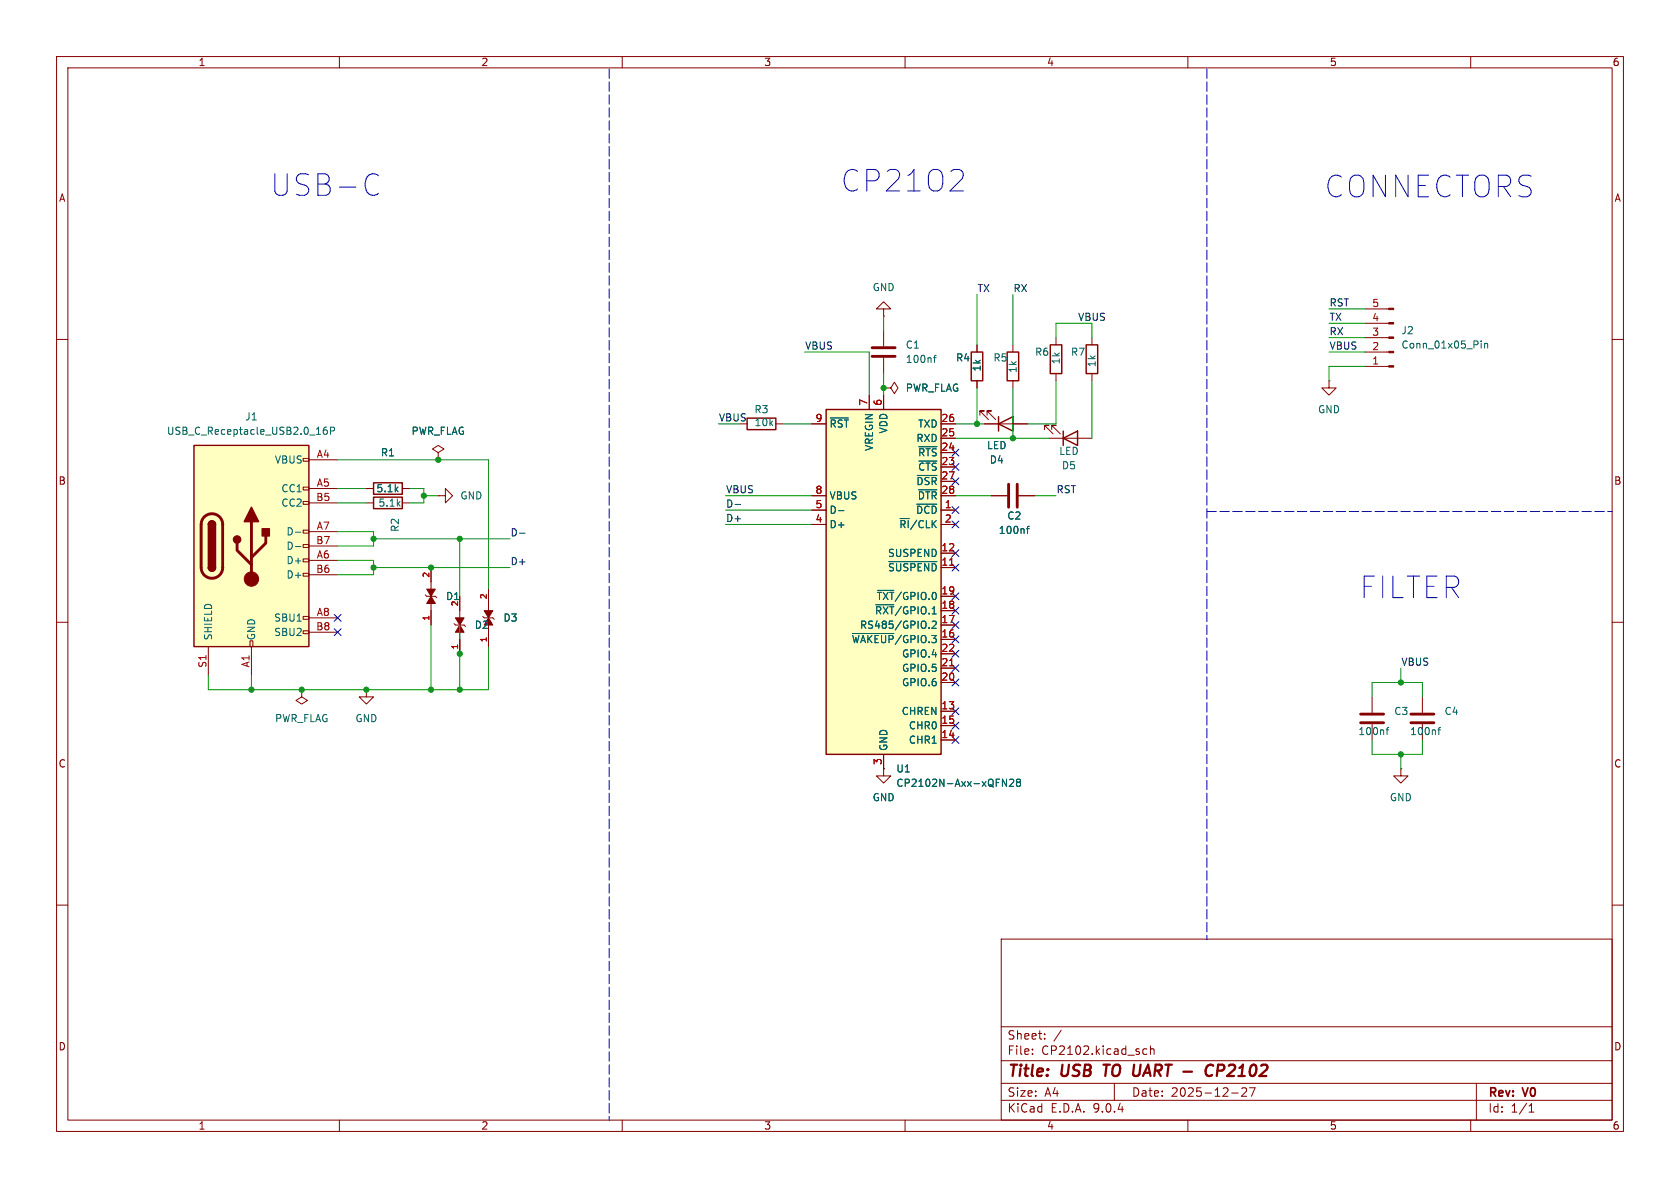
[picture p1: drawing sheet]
<svg xmlns="http://www.w3.org/2000/svg" width="297mm" height="210mm" viewBox="0 0 297 210" stroke-linecap="round" stroke-linejoin="round" font-family="sans-serif">
<g fill="none" stroke="#840000" stroke-width=".18">
<path d="M10 10h277v190h-277zM12 12h273v186h-273zM60 10v2M110 10v2M160 10v2M210 10v2M260 10v2M186.7 59.7v1.3M10 60h2M186.7 66v1.3M285 60h2M10 110h2"/>
<path d="M85.3 109l.3 .2h1.5l.3 .3M86.4 104.1v3.9M86.4 111.8v2.5M285 110h2M156.2 135.9v1.3h1.3l-1.3 1.2-1.3-1.2h1.3M156.2 135.9h.1M10 160h2M177 166h108v32h-108zM285 160h2M60 198v2M110 198v2M160 198v2"/>
<path d="M177 194.5h108M177 191.5h108M177 187.5h108M177 181.5h108M182.5 186.3v.1M182.5 185.5v.1M184.7 183.6v.1M184.7 182.8v.1M187.6 182.1l-1.3 2M197 191.5v3M202 186.1l.3 .3 .4-.1M202.7 185.5l-.4-.1-.3 .3"/>
<path d="M203.4 185.5l.2-.1 .4 .1v.9M203.4 184.9v1.5M210 198v2M217.7 193.2h1.2M219.5 192.4l.6-.1 .2 .1 .1 .3-.9 1.1h.9M220.9 192.3h1l-.7 1.5M260 198v2M261 191.5v6.5M270.3 196.6h.9M270.3 195.5l.4-.4v1.5"/>
</g>
<path d="M195.1 188.2h1.1M195.6 188.2l-.2 2M214.3 190a.73 .73 0 0 1-.9 .1M214.5 188.4a.69 .69 0 0 0-1.1 .1M215.2 189.3h.8M216.1 188.2h-.7l-.3 2" fill="none" stroke="#840000" stroke-width=".4"/>
<g fill="#840000" stroke="#840000" stroke-width=".18">
<path d="M86.4 109.2l.7 1.3h-1.5z"/>
<path d="M85.6 108h1.5l-.7 1.2z"/>
</g>
<path d="M185.7 61h2v5h-2z" fill="none" stroke="#840000" stroke-width=".25"/>
<path d="M146 72.4h20.4v61h-20.4z" fill="#ffffc2"/>
<path d="M132.1 73.9h5.1v2h-5.1zM146 72.4h20.4v61h-20.4zM176.5 74.9l2.6-1.2v2.5zM176.5 73.7v2.5M66 85.3h5.1v2.1h-5.1zM66 87.9h5.1v2h-5.1z" fill="none" stroke="#840000" stroke-width=".25"/>
<g fill="none" stroke="#840000" stroke-width=".18">
<path d="M156.2 58.4v2.8M241.3 59.7h4.2M241.3 57.2h4.2M241.3 54.6h4.2M137.2 74.9h1.2M143.5 74.9h2.5M153.7 69.9v2.5M156.2 63.2v2.8M156.2 69.9v2.5M166.4 74.9h2.5M166.4 77.5h2.5M173.2 73.4v-.8h.8h-.8l1.6 1.6"/>
<path d="M174 74.9h7.6M174.5 73.4v-.8h.8h-.8l1.5 1.6M241.3 64.8h4.2M241.3 62.2h4.2M64.8 86.4h1.2M64.8 88.9h1.2M71.1 86.4h1.3M71.1 88.9h1.3M77.5 80l1-.6-1-.7-1 .7 1 .6v1.3M77.5 81.3h.1M77.5 87.6h1.2v-1.2l1.3 1.2-1.3 1.3v-1.3M77.5 87.6h.1"/>
<path d="M143.5 87.6h2.5M143.5 90.2h2.5M143.5 92.7h2.5M166.4 87.6h2.5M166.4 90.2h2.5M166.4 92.7h2.5M166.4 80h2.5M166.4 82.6h2.5M166.4 85.1h2.5M166.4 97.8h2.5M175.3 87.6h2.8M180.1 87.6h2.8"/>
<path d="M75.2 105.2l.2 .2h1.6l.2 .3M76.2 100.3v3.8M76.2 106.7v3.8M80.3 110.2l.2 .3h1.5l.3 .2M81.3 105.4v3.8M81.3 111.8v3.8M166.4 100.3h2.5M166.4 105.4h2.5M166.4 108h2.5M166.4 110.5h2.5M166.4 113h2.5M166.4 115.6h2.5"/>
<path d="M166.4 118.1h2.5M156.2 133.4v2.5M166.4 120.7h2.5M166.4 125.7h2.5M166.4 128.3h2.5M166.4 130.8h2.5"/>
</g>
<g fill="none" stroke="#006464" stroke-width=".18">
<path d="M146.8 73.9h3.2M162.4 79h3.2M165 63.2h.5M165.5 62.8l-.3 .2v1.1M261.9 60.3v.1M261.9 60.7v.8M262.5 60.7v.8M262.5 60.8l.1-.1 .3 .1 .1 .7M148.2 90.3h1M157.1 99.3h8.5M162.1 89.1h3.5M162.1 84h3.5"/>
<path d="M162.4 86.6h3.2M162.4 81.5h3.2M181.5 93.5h.5M182 93l-.3 .2v1.1M150.7 112h7.3M154.8 106.9h3.2M155.1 104.4h2.9M164.2 110.9v.2M164.8 109.9l.5-.1 .2 .4-.8 .9h.8M177.2 137.7l.7 1.3v-1.3M178.5 137.9l.5-.2 .2 .4-.8 .9h.8M179.9 138.3l-.2-.3 .2-.3h.3l.2 .3-.2 .3"/>
<path d="M179.9 138.3l-.2 .2 .1 .4 .1 .1 .4-.1 .1-.1v-.3l-.2-.2M179.9 138.3h.3"/>
</g>
<path d="M167.9 99.9h.7M167.9 117.7h.7" fill="none" stroke="#a90000" stroke-width=".18"/>
<path d="M154.2 61.5h4M154.2 63h4M178.3 85.6v4.1M179.8 85.6v4.1" fill="none" stroke="#840000" stroke-width=".51"/>
<g fill="#840000" stroke="#840000" stroke-width=".18">
<path d="M81.3 110.5l.7 1.3h-1.5z"/>
<path d="M80.5 109.2h1.5l-.7 1.3z"/>
<path d="M76.2 105.4l.8 1.3h-1.6z"/>
<path d="M75.4 104.1h1.6l-.8 1.3z"/>
<path d="M245.5 64.6h.9v.3h-.9z"/>
<path d="M245.5 62.1h.9v.3h-.9z"/>
<path d="M245.5 59.6h.9v.2h-.9z"/>
<path d="M245.5 57h.9v.3h-.9z"/>
<path d="M245.5 54.5h.9v.2h-.9z"/>
</g>
<path d="M34.3 78.7h20.3v35.6h-20.3z" fill="#ffffc2"/>
<g fill="none" stroke="#840000" stroke-width=".18">
<path d="M156.2 54.6h1.3l-1.3-1.3-1.3 1.3h1.3v1.3M156.2 55.9h.1M193 59.7v1.3M143.5 74.9h2.5M153.7 69.9v2.5M156.2 68.6h1.3l.6-1 .6 1-.6 1-.6-1M156.2 68.6h.1M156.2 69.9v2.5M166.4 77.5h2.5M166.4 74.9h2.5M172.7 61v1.2M172.7 67.3v1.3"/>
<path d="M174 74.9h2.5M179.1 61v1.2M179.1 67.3v1.3M179.1 74.9h2.5M184.7 75.9v-.7h.7h-.7l1.5 1.5M185.4 77.5h7.6M185.9 75.9v-.7h.8h-.8l1.6 1.5M193 66v1.3M234.9 67.3v1.3h1.3l-1.3 1.3-1.2-1.3h1.2M234.9 67.3h.1M53.6 81h1v.5h-1zM53.6 86.1h1v.5h-1z"/>
<path d="M53.6 88.6h1v.6h-1zM53.6 93.7h1v.5h-1zM53.6 96.3h1v.5h-1zM53.6 98.8h1v.5h-1zM54.6 81.3h5.1M54.6 86.4h5.1M54.6 88.9h5.1M54.6 94h5.1M54.6 96.5h5.1M54.6 99.1h5.1M64.8 86.4h1.2M71.1 86.4h1.3"/>
<path d="M77.5 81.3h.1M143.5 87.6h2.5M143.5 90.2h2.5M143.5 92.7h2.5M166.4 87.6h2.5M166.4 90.2h2.5M166.4 92.7h2.5M166.4 80h2.5M166.4 82.6h2.5M166.4 85.1h2.5M166.4 97.8h2.5M175.3 87.6h2.8"/>
<path d="M180.1 87.6h2.8M36.8 114.3v5.1M44.2 113.3h.5v1h-.5zM44.4 114.3v5.1M53.6 101.3h1v.6h-1zM53.6 109h1v.5h-1zM53.6 111.5h1v.5h-1zM54.6 101.6h5.1M54.6 109.2h5.1M54.6 111.8h5.1M76.2 100.3v2.6M76.2 108v2.5"/>
<path d="M81.3 105.4v2.6M81.3 113v2.6M86.4 104.1v2.6M86.4 111.8v2.5M166.4 100.3h2.5M166.4 105.4h2.5M166.4 108h2.5M166.4 110.5h2.5M166.4 113h2.5M166.4 115.6h2.5M166.4 118.1h2.5M53.3 121.9v1.3l1.1 .6-1.1 .7-1-.7 1-.6"/>
<path d="M53.3 121.9h.1M64.8 121.9v1.3h1.2l-1.2 1.3-1.3-1.3h1.3M64.8 121.9h.1M156.2 135.9h.1M156.2 133.4v2.5M166.4 120.7h2.5M166.4 125.7h2.5M166.4 128.3h2.5M166.4 130.8h2.5M242.6 123.2v2.8M242.6 128v2.8M247.6 135.9v1.3h1.3l-1.3 1.2-1.2-1.2h1.2"/>
<path d="M247.6 135.9h.1M251.5 123.2v2.8M251.5 128v2.8"/>
</g>
<path d="M34.3 78.7h20.3v35.6h-20.3zM171.7 62.2h2v5.1h-2zM178.1 62.2h2v5.1h-2zM188 77.5l2.5-1.3v2.5zM188 76.2v2.5M192 61h2.1v5h-2.1zM36.8 92.7a.64 .64 0 0 1 .7-.6 .64 .64 0 0 1 .6 .6M36.8 100.3a.64 .64 0 0 0 .7 .7 .64 .64 0 0 0 .6-.7" fill="none" stroke="#840000" stroke-width=".25"/>
<path d="M36.1 91.4a1.9 1.9 0 0 1 2.1-.4 1.9 1.9 0 0 1 1.2 1.7v7.6a1.91 1.91 0 0 1-1.9 1.9 1.91 1.91 0 0 1-1.9-1.9v-7.7l.1-.7zM41.9 96v1.3l2.5 2.5M44.4 92.2v10.2M47 94.7v1.3l-2.6 2.6M240.5 126.2h4.1M240.5 127.8h4.1M249.4 126.2h4.1M249.4 127.8h4.1" fill="none" stroke="#840000" stroke-width=".51"/>
<g fill="#840000" stroke="#840000" stroke-width=".25">
<path d="M36.8 92.7h1.3v7.6h-1.3z"/>
<path d="M37 92.3a.64 .64 0 0 1 .7-.2 .64 .64 0 0 1 .4 .6h-1.3z"/>
<path d="M36.8 100.3h1.3a.64 .64 0 0 1-.6 .7 .64 .64 0 0 1-.7-.7z"/>
<path d="M44.4 89.7l1.3 2.5h-2.5z"/>
<path d="M46.4 93.5h1.2v1.2h-1.2z"/>
<circle cx="41.9" cy="95.4" r=".63"/>
</g>
<circle cx="44.4" cy="102.4" r="1.27" fill="#840000" stroke="#840000" stroke-width=".18"/>
<g fill="none" stroke="#006464" stroke-width=".18">
<path d="M57.8 75.5l-.4 .1a.86 .86 0 0 0 0 1.2l.4-.1 .1-.5-.3-.2h-.2l-.3 .2M58.4 76.2l.6-.1 .1-.2v-.3l-.7-.1v1.3M146.8 73.9h3.2M162.4 79h3.2M52.2 94.1h1M52.2 96.6h1M148.2 90.3h1M157.1 99.3h8.5M162.1 89.1h3.5M162.1 84h3.5M162.4 86.6h3.2M162.4 81.5h3.2"/>
<path d="M181.5 93.5h.5M182 93l-.3 .2v1.1M150.7 112h7.3M154.8 106.9h3.2M155.1 104.4h2.9M164.2 110.9v.2M164.8 109.9l.5-.1 .2 .4-.8 .9h.8M177.2 137.7l.7 1.3v-1.3M178.5 137.9l.5-.2 .2 .4-.8 .9h.8M179.9 138.3l-.2-.3 .2-.3h.3l.2 .3-.2 .3M179.9 138.3l-.2 .2 .1 .4 .1 .1 .4-.1 .1-.1v-.3l-.2-.2M179.9 138.3h.3"/>
<path d="M245 129h.5M245.5 128.6l-.3 .2v1.1M254.2 129h.5M254.7 128.6l-.3 .2v1.1"/>
</g>
<path d="M91.8 94.3h1M129.9 89.2h1" fill="none" stroke="#0f0f0f" stroke-width=".18"/>
<path d="M107.7 12.2v185.9M213.4 12.2v153.9M213.4 90.4h71.6" fill="none" stroke="#0000c2" stroke-width=".18" stroke-dasharray="1.7 .6"/>
<g fill="none" stroke="#009600" stroke-width=".18">
<path d="M156.2 55.9v2.5M172.7 52.1v8.9M179.1 52.1v8.9M186.7 59.7v-2.5h6.3v2.5M234.9 57.2h6.4M234.9 54.6h6.4M234.9 59.7h6.4M127 74.9h3.8M138.4 74.9h5.1M142.2 62.2h11.5v7.7M156.2 66v3.9M168.9 74.9h5.1"/>
<path d="M168.9 77.5h16.5M172.7 68.6v6.3M179.1 68.6v8.9M186.7 67.3v7.6h-5.1M193 67.3v10.2M234.9 62.2h6.4M241.3 64.8h-6.4v2.5M59.7 81.3h26.7v22.8M59.7 94h6.3v2.5h-6.3M59.7 99.1h6.3v2.5h-6.3M59.7 86.4h5.1M59.7 88.9h5.1"/>
<path d="M66 95.3h24.2M72.4 86.4h2.5v2.5h-2.5M74.9 87.6h2.6M81.3 95.3v10.1M128.3 90.2h15.2M128.3 87.6h15.2M128.3 92.7h15.2M168.9 87.6h6.4M182.9 87.6h3.8M44.4 119.4v2.5M66 100.3h24.2M76.2 110.5v11.4"/>
<path d="M81.3 110.5v11.4M86.4 114.3v7.6h-49.6v-2.5M247.6 118.1v2.6M242.6 123.2v-2.5h8.9v2.5M242.6 130.8v2.6h8.9v-2.6M247.6 133.4v2.5"/>
</g>
<g fill="none" stroke="#000084" stroke-width=".18">
<path d="M168.3 79.4l1.2 1.2M169.5 79.4l-1.2 1.2M168.3 89.6l1.2 1.2M168.3 97.2l1.2 1.2M168.3 84.5l1.2 1.2M168.3 81.9l1.2 1.3M168.3 99.7l1.2 1.2M168.3 92.1l1.2 1.2M169.5 89.6l-1.2 1.2M169.5 97.2l-1.2 1.2M169.5 84.5l-1.2 1.2M169.5 81.9l-1.2 1.3"/>
<path d="M169.5 99.7l-1.2 1.2M169.5 92.1l-1.2 1.2M59.1 108.6l1.2 1.2M59.1 111.2l1.2 1.2M60.3 108.6l-1.2 1.2M60.3 111.2l-1.2 1.2M168.3 117.5l1.2 1.2M168.3 112.4l1.2 1.2M168.3 115l1.2 1.2M168.3 104.8l1.2 1.2M168.3 107.3l1.2 1.3M168.3 109.9l1.2 1.2"/>
<path d="M169.5 117.5l-1.2 1.2M169.5 112.4l-1.2 1.2M169.5 115l-1.2 1.2M169.5 104.8l-1.2 1.2M169.5 107.3l-1.2 1.3M169.5 109.9l-1.2 1.2M168.3 130.2l1.2 1.2M168.3 127.7l1.2 1.2M168.3 120l1.2 1.3M168.3 125.1l1.2 1.2M169.5 130.2l-1.2 1.2M169.5 127.7l-1.2 1.2"/>
<path d="M169.5 120l-1.2 1.3M169.5 125.1l-1.2 1.2"/>
</g>
<path d="M65.8 30.7l.9 .2 .2 .2M66.9 34.2l-.2 .1-.9 .2" fill="none" stroke="#0000c2" stroke-width=".18"/>
<path d="M167.9 99.9h.7M167.9 117.7h.7" fill="none" stroke="#a90000" stroke-width=".18"/>
<g fill="#009600" stroke="#009600" stroke-width=".18">
<circle cx="77.5" cy="81.3" r=".46"/>
<circle cx="66" cy="100.3" r=".46"/>
<circle cx="76.2" cy="100.3" r=".46"/>
<circle cx="74.9" cy="87.6" r=".46"/>
<circle cx="66" cy="95.3" r=".46"/>
<circle cx="172.7" cy="74.9" r=".46"/>
<circle cx="247.6" cy="120.7" r=".46"/>
<circle cx="247.6" cy="133.4" r=".46"/>
<circle cx="53.3" cy="121.9" r=".46"/>
<circle cx="64.8" cy="121.9" r=".46"/>
<circle cx="76.2" cy="121.9" r=".46"/>
<circle cx="44.4" cy="121.9" r=".46"/>
<circle cx="81.3" cy="121.9" r=".46"/>
<circle cx="81.3" cy="115.6" r=".46"/>
<circle cx="81.3" cy="95.3" r=".46"/>
<circle cx="179.1" cy="77.5" r=".46"/>
<circle cx="156.2" cy="68.6" r=".46"/>
</g>
<g font-size="5.3" fill="#0000c2">
<text x="47.8" y="34.9">USB-C</text>
<text x="148.7" y="34.1">CP21O2</text>
<text x="234.2" y="35.2">CONNECTORS</text>
<text x="240.4" y="106">FILTER</text>
</g>
<g font-size="2.8" fill="#840000">
<text x="178" y="190.9">Title:</text>
<text x="187.7" y="190.9">USB</text>
<text x="196" y="190.9">TO UART -</text>
<text x="216.4" y="190.9">CP2102</text>
</g>
<g font-size="2.1" fill="#840000">
<text x="178" y="184">Sheet:</text>
<text x="178" y="186.7">File:</text>
<text x="184.1" y="186.7">CP2102.kicad_sch</text>
<text x="178" y="196.9">KiCad</text>
<text x="178" y="194.1">Size:</text>
<text x="184.7" y="194.1">A4</text>
<text x="185.7" y="196.9">E.D.A.</text>
<text x="193.3" y="196.9">9.0.4</text>
<text x="200" y="194.1">Date:</text>
<text x="207" y="194.1">2025-12-27</text>
<text x="263" y="194.3">Rev:</text>
<text x="263" y="196.9">Id:</text>
<text x="267.1" y="196.9">1/1</text>
<text x="269.4" y="194.3">V0</text>
</g>
<g font-size="1.8" fill="#840000">
<text x="35" y="11.9">1</text>
<text x="85" y="11.9">2</text>
<text x="135" y="11.9">3</text>
<text x="185" y="11.9">4</text>
<text x="235" y="11.9">5</text>
<text x="285" y="11.9">6</text>
<text x="10.3" y="35.9">A</text>
<text x="285.3" y="35.9">A</text>
<text x="10.3" y="85.9">B</text>
<text x="285.3" y="85.9">B</text>
<text x="10.3" y="135.9">C</text>
<text x="285.3" y="135.9">C</text>
<text x="10.3" y="185.9">D</text>
<text x="285.3" y="185.9">D</text>
<text x="35" y="199.9">1</text>
<text x="85" y="199.9">2</text>
<text x="135" y="199.9">3</text>
<text x="185" y="199.9">4</text>
<text x="235" y="199.9">5</text>
<text x="285" y="199.9">6</text>
</g>
<g font-size="1.8" fill="#006464">
<text x="154.2" y="51.7">GND</text>
<text x="247.7" y="59.3">J2</text>
<text x="160" y="61.8">C1</text>
<text x="160" y="64.4">100nf</text>
<text x="168.9" y="64.1">R4</text>
<text x="173.6" y="65.8" transform="rotate(-90 173.6 65.8)">1k</text>
<text x="175.5" y="64.1">R5</text>
<text x="182.9" y="63.1">R6</text>
<text x="187.6" y="64.5" transform="rotate(-90 187.6 64.5)">1k</text>
<text x="189.2" y="63.1">R7</text>
<text x="193.9" y="65" transform="rotate(-90 193.9 65)">1k</text>
<text x="247.7" y="61.8">Conn_01x05_Pin</text>
<text x="160" y="69.4">PWR_FLAG</text>
<text x="179.9" y="66" transform="rotate(-90 179.9 66)">1k</text>
<text x="29.4" y="77.1">USB_C_Receptacle_USB2.0_16P</text>
<text x="43.3" y="74.5">J1</text>
<text x="72.7" y="77.1">PWR_FLAG</text>
<text x="133.3" y="73.3">R3</text>
<text x="133.3" y="75.5">10k</text>
<text x="146.6" y="75.8">~{RST}</text>
<text x="157.1" y="76.7" transform="rotate(-90 157.1 76.7)">VDD</text>
<text x="162.2" y="75.8">TXD</text>
<text x="232.9" y="73.3">GND</text>
<text x="48.5" y="82.1">VBUS</text>
<text x="67.2" y="80.9">R1</text>
<text x="154.5" y="79.8" transform="rotate(-90 154.5 79.8)">VREGIN</text>
<text x="161.9" y="78.3">RXD</text>
<text x="162.2" y="80.9">~{RTS}</text>
<text x="162.2" y="83.4">~{CTS}</text>
<text x="174.4" y="79.6">LED</text>
<text x="174.9" y="82.1">D4</text>
<text x="187.2" y="80.6">LED</text>
<text x="187.6" y="83.2">D5</text>
<text x="49.6" y="87.2">CC1</text>
<text x="49.6" y="89.8">CC2</text>
<text x="66.5" y="87.2">5.1k</text>
<text x="66.8" y="89.8">5.1k</text>
<text x="81.3" y="88.5">GND</text>
<text x="146.6" y="88.5">VBUS</text>
<text x="161.9" y="86">~{DSR}</text>
<text x="162.2" y="88.5">~{DTR}</text>
<text x="50.5" y="94.8">D-</text>
<text x="70.7" y="94.1" transform="rotate(-90 70.7 94.1)">R2</text>
<text x="146.6" y="91">D-</text>
<text x="146.6" y="93.6">D+</text>
<text x="158.9" y="93.6">~{RI}/CLK</text>
<text x="161.8" y="91">~{DCD}</text>
<text x="176.5" y="94.6">100nf</text>
<text x="178" y="92">C2</text>
<text x="50.5" y="97.4">D-</text>
<text x="50.5" y="99.9">D+</text>
<text x="156.9" y="98.7">SUSPEND</text>
<text x="156.9" y="101.2">~{SUSPEND}</text>
<text x="50.5" y="102.5">D+</text>
<text x="78.7" y="106.3">D1</text>
<text x="154.9" y="106.3">~{TXT}/GPIO.0</text>
<text x="37.7" y="113.3" transform="rotate(-90 37.7 113.3)">SHIELD</text>
<text x="45.3" y="113.3" transform="rotate(-90 45.3 113.3)">GND</text>
<text x="48.4" y="110.1">SBU1</text>
<text x="48.4" y="112.6">SBU2</text>
<text x="83.8" y="111.4">D2</text>
<text x="88.9" y="110.1">D3</text>
<text x="150.5" y="113.9">~{WAKEUP}/GPIO.3</text>
<text x="151.9" y="111.4">RS485/GPIO.2</text>
<text x="154.6" y="108.8">~{RXT}/GPIO.1</text>
<text x="159.4" y="116.4">GPIO.4</text>
<text x="159.4" y="119">GPIO.5</text>
<text x="159.4" y="121.5">GPIO.6</text>
<text x="48.5" y="127.9">PWR_FLAG</text>
<text x="62.7" y="127.9">GND</text>
<text x="159.3" y="126.6">CHREN</text>
<text x="160.6" y="129.1">CHR0</text>
<text x="160.6" y="131.7">CHR1</text>
<text x="240" y="130.1">100nf</text>
<text x="246.4" y="126.6">C3</text>
<text x="249.2" y="130.1">100nf</text>
<text x="255.3" y="126.6">C4</text>
<text x="157.1" y="132.8" transform="rotate(-90 157.1 132.8)">GND</text>
<text x="158.4" y="136.8">U1</text>
<text x="154.2" y="141.8">GND</text>
<text x="158.4" y="139.3">CP2102N-Axx-xQFN28</text>
<text x="245.6" y="141.8">GND</text>
</g>
<g font-size="1.8" fill="#0f0f0f">
<text x="172.7" y="51.7">TX</text>
<text x="179.1" y="51.7">RX</text>
<text x="190.5" y="56.8">VBUS</text>
<text x="234.9" y="56.8">TX</text>
<text x="234.9" y="54.3">RST</text>
<text x="234.9" y="59.3">RX</text>
<text x="142.2" y="61.9">VBUS</text>
<text x="234.9" y="61.9">VBUS</text>
<text x="127" y="74.6">VBUS</text>
<text x="128.3" y="89.8">D-</text>
<text x="128.3" y="87.3">VBUS</text>
<text x="186.7" y="87.3">RST</text>
<text x="90.2" y="94.9">D-</text>
<text x="128.3" y="92.4">D+</text>
<text x="90.2" y="100">D+</text>
<text x="247.6" y="117.8">VBUS</text>
</g>
<g font-size="1.8" fill="#a90000">
<text x="242.5" y="59.4">3</text>
<text x="242.5" y="56.9">4</text>
<text x="242.5" y="54.4">5</text>
<text x="242.5" y="64.5">1</text>
<text x="242.5" y="62">2</text>
<text x="153.4" y="71.8" transform="rotate(-90 153.4 71.8)">7</text>
<text x="156" y="71.8" transform="rotate(-90 156 71.8)">6</text>
<text x="144.1" y="74.7">9</text>
<text x="166.3" y="74.7">26</text>
<text x="166.3" y="77.2">25</text>
<text x="55.9" y="81">A4</text>
<text x="166.3" y="79.8">24</text>
<text x="166.3" y="82.3">23</text>
<text x="55.8" y="88.6">B5</text>
<text x="55.9" y="86.1">A5</text>
<text x="144.1" y="87.4">8</text>
<text x="144.1" y="89.9">5</text>
<text x="166.3" y="84.8">27</text>
<text x="166.3" y="87.4">28</text>
<text x="166.9" y="89.9">1</text>
<text x="55.9" y="93.7">A7</text>
<text x="144.1" y="92.5">4</text>
<text x="166.9" y="92.5">2</text>
<text x="55.8" y="96.3">B7</text>
<text x="55.8" y="101.3">B6</text>
<text x="55.9" y="98.8">A6</text>
<text x="166.3" y="97.5">12</text>
<text x="166.3" y="100.1">11</text>
<text x="166.3" y="105.2">19</text>
<text x="166.3" y="107.7">18</text>
<text x="55.8" y="111.5">B8</text>
<text x="55.9" y="109">A8</text>
<text x="166.3" y="110.2">17</text>
<text x="166.3" y="112.8">16</text>
<text x="36.6" y="118.2" transform="rotate(-90 36.6 118.2)">S1</text>
<text x="44.2" y="118.1" transform="rotate(-90 44.2 118.1)">A1</text>
<text x="166.3" y="115.3">22</text>
<text x="166.3" y="117.9">21</text>
<text x="166.3" y="120.4">20</text>
<text x="166.3" y="125.5">13</text>
<text x="166.3" y="128">15</text>
<text x="166.3" y="130.6">14</text>
<text x="156" y="135.3" transform="rotate(-90 156 135.3)">3</text>
</g>
<g font-size="1.4" fill="#a90000">
<text x="75.9" y="102.2" transform="rotate(-90 75.9 102.2)">2</text>
<text x="81" y="107.3" transform="rotate(-90 81 107.3)">2</text>
<text x="86.1" y="106" transform="rotate(-90 86.1 106)">2</text>
<text x="75.9" y="109.8" transform="rotate(-90 75.9 109.8)">1</text>
<text x="86.1" y="113.6" transform="rotate(-90 86.1 113.6)">1</text>
<text x="81" y="114.9" transform="rotate(-90 81 114.9)">1</text>
</g>
</svg>
